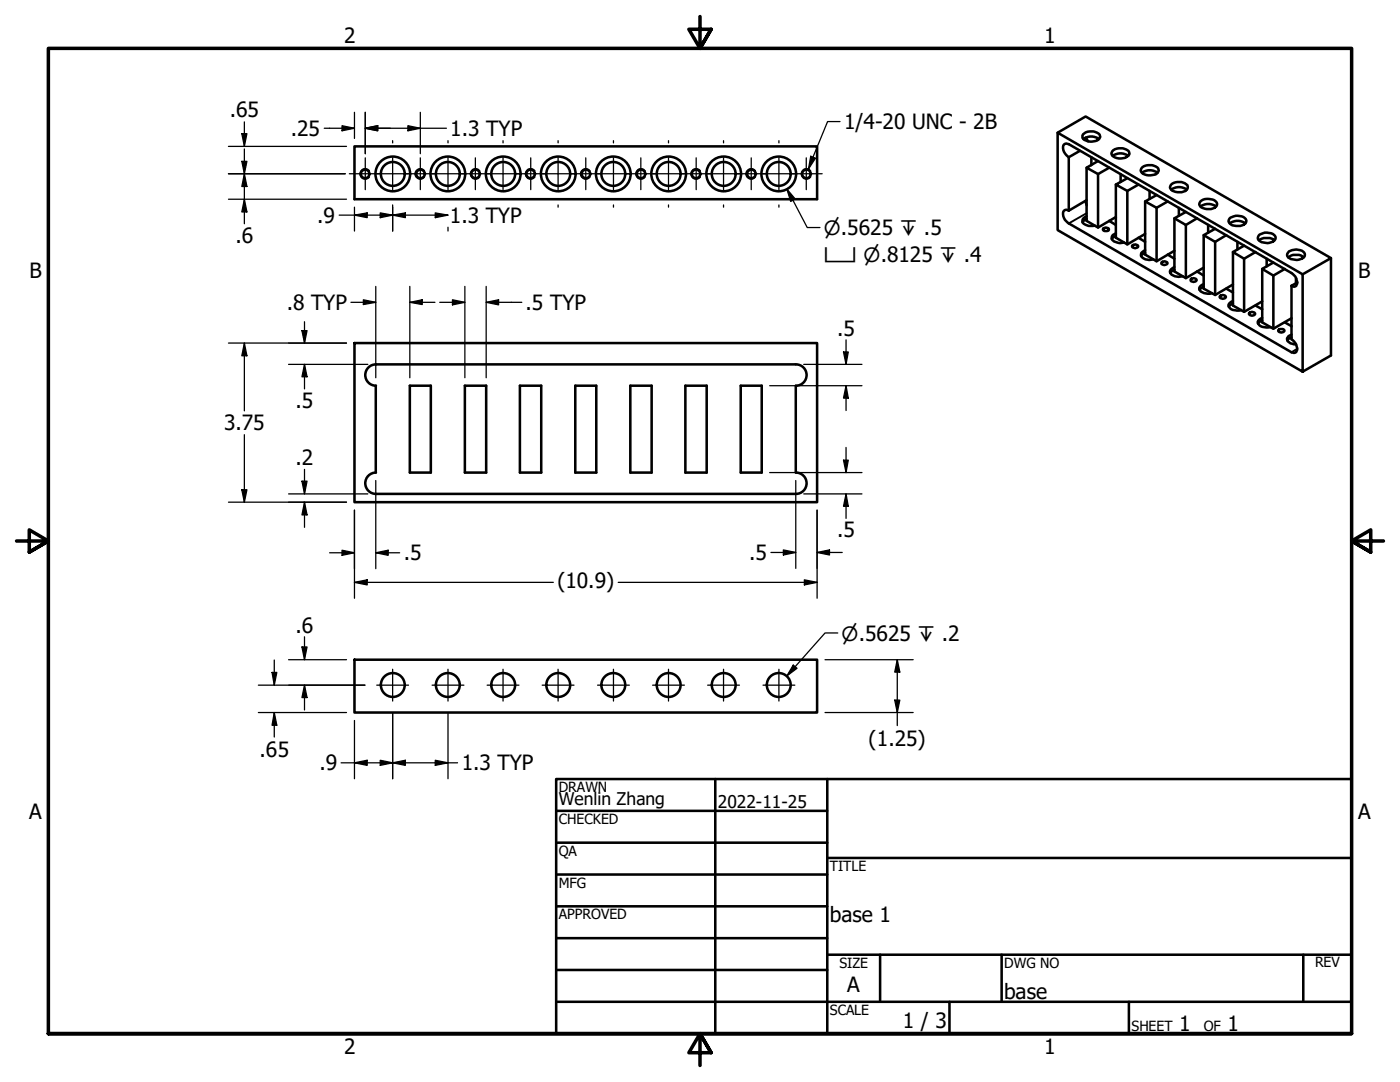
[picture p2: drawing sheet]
<svg xmlns="http://www.w3.org/2000/svg" width="279mm" height="216mm" viewBox="0 0 279 216" stroke-linecap="round" stroke-linejoin="round" font-family="sans-serif">
<!-- layer: Visible (ANSI) -->
<g fill="none" stroke="#000" stroke-width=".51">
<path d="M70.7 29.2h92.4v10.6h-92.4zM211.1 26.5l5.6-3.3 48.9 28.3-5.6 3.2M213.3 31.4a2.05 2.05 0 0 1-1-2.6 .79 .79 0 0 1 1 0l44.4 25.7a2.05 2.05 0 0 1 1 2.5 .69 .69 0 0 1-1 0M213.3 31.4v10.6M215.5 30.1l-2.2 1.3M216.2 26.8a2.56 2.56 0 0 1 3.3 .1 1 1 0 0 1-1.2 1.3l-.7 .1-.8-.2a.79 .79 0 0 1-.7-.5 .79 .79 0 0 1 .1-.8zM216.2 27.7a2.6 2.6 0 0 1 3.1 0M216.7 27.4l.5 .8M216.9 33.5v10.6l2.2 1.3 3.6-2.1M216.9 39.9l-3.6 2.1M217.8 31.4v1.6M219.1 32.1l-2.2 1.4 2.2 1.2"/>
<path d="M219.1 34.7v10.7M221.4 33.5l-2.3 1.2M222 30.2a2.56 2.56 0 0 1 3.3 0 .93 .93 0 0 1-.8 1.3 2.38 2.38 0 0 1-2.6-.6l-.1-.3zM222.1 31.1a2.6 2.6 0 0 1 3.1 0M222.7 36.8v10.6l2.3 1.4 3.5-2.1M223.6 34.7v1.6M225 35.6l-2.3 1.2 2.3 1.3M225 38.1v10.7M227.2 36.8l-2.2 1.3M227.8 33.5a2.56 2.56 0 0 1 3.3 .1 1 1 0 0 1-1.1 1.3 1.94 1.94 0 0 1-2.4-.9zM227.9 34.5a2.6 2.6 0 0 1 3.1 0M229.4 38.1v1.6"/>
<path d="M230.8 38.9l-2.3 1.3 2.3 1.3M233.7 36.9a2.56 2.56 0 0 1 3.3 .1 .93 .93 0 0 1-.8 1.2 2.38 2.38 0 0 1-2.6-.6zM233.7 37.8a2.6 2.6 0 0 1 3.2 0M213.3 42a.71 .71 0 0 0-.9 0 .71 .71 0 0 0-.2 .8l.3 1.1 .8 .7 44.4 25.7a.79 .79 0 0 0 1.1-.2 .79 .79 0 0 0 0-1l-.3-.6-.8-.8v-10.7M216.7 40.1l.2 .9M216.9 43.7l-.9 .6M216.9 43.2a.89 .89 0 0 0-.9 .9 .89 .89 0 0 0 .9 .9l.4 .1 1.2-.1M220.3 45.5l.4-.1a.47 .47 0 0 1 .6 .4 .73 .73 0 0 1-1.2 0zM221.4 44.1l1.3 .8M222.7 47.1l-.8 .6M222.7 46.5a.86 .86 0 0 0-.8 .6 .86 .86 0 0 0 .2 .9l.7 .3a2.05 2.05 0 0 0 1.5 .1M225.9 49l.7-.2 .5 .2v.1a.64 .64 0 0 1-.6 .4 .64 .64 0 0 1-.6-.5z"/>
<path d="M227.2 47.4l1.3 .9M228.5 50.5l-.8 .6M228.5 49.9l-.3 .2a.78 .78 0 0 0-.5 .7 .78 .78 0 0 0 .5 .8l1.2 .3 .8-.1M228.5 40.2v10.6l2.3 1.3 3.6-2.1M230.8 41.5v10.6M231.8 52.4l.5-.3 .5 .2 .2 .2a.64 .64 0 0 1-.7 .4 .64 .64 0 0 1-.5-.5zM233 40.2l-2.2 1.3M233 50.8l1.4 .8M234.4 53.8l-.5 .3-.3 .4M234.4 53.3l-.3 .2a.75 .75 0 0 0-.6 .7 .75 .75 0 0 0 .6 .7l1.1 .3 .8-.1M234.4 43.6v10.6l2.3 1.3 3.5-2.1M235.3 41.5v1.6"/>
<path d="M236.7 42.3l-2.3 1.3 2.3 1.3M236.7 44.9v10.6M237.7 55.6l.5-.1 .6 .3a.58 .58 0 0 1-.6 .5 .58 .58 0 0 1-.6-.5zM238.9 43.6l-2.2 1.3M238.9 54.2l1.3 .8M239.6 41.2a2.6 2.6 0 0 1 3.1 0M239.7 40.1a2.38 2.38 0 0 1 3.2 .5 1.25 1.25 0 0 1-1.6 1.1h-.8a1.05 1.05 0 0 1-1.1-1.2zM240.2 57.2l-.5 .3-.3 .3M240.2 56.7l-.3 .1a.75 .75 0 0 0-.6 .8 .75 .75 0 0 0 .6 .7l1.1 .3 .9-.1M240.2 46.9v10.7l2.3 1.3 3.6-2.1M241.1 44.9v1.5M242.5 45.7l-2.3 1.2 2.3 1.4"/>
<path d="M242.5 48.3v10.6M243.5 59.1a.63 .63 0 0 1 .6-.2 .63 .63 0 0 1 .5 .5l-.6 .2-.4-.1-.2-.3zM244.7 46.9l-2.2 1.4M244.7 57.6l1.4 .8M245.4 44.6a2.6 2.6 0 0 1 3.1 0M245.6 43.4a2.38 2.38 0 0 1 3.1 .5 1.25 1.25 0 0 1-1.6 1.2h-.4a1.23 1.23 0 0 1-1.5-1.2zM246.1 50.3v10.7l2.2 1.2 3.6-2.1M247 48.3v1.5M248.3 49l-2.2 1.3 2.2 1.3M248.3 51.6v10.6M250.6 50.3l-2.3 1.3M251.3 47.9a2.8 2.8 0 0 1 3 0"/>
<path d="M251.4 46.8a2.58 2.58 0 0 1 3 .3 .85 .85 0 0 1-.7 1.2 2.52 2.52 0 0 1-2.6-.5 .86 .86 0 0 1 .3-1zM251.9 53.7v10.6l2.2 1.3 3.6-2.1M252.8 51.6v1.5M254.1 52.4l-2.2 1.3 2.2 1.3M254.1 55v10.6M256.4 53.7l-2.3 1.3M257.1 51.4a2.51 2.51 0 0 1 3.1 0M257.2 50.2a2.58 2.58 0 0 1 3.1 .2 .83 .83 0 0 1-.7 1.3 2.52 2.52 0 0 1-2.7-.6 .86 .86 0 0 1 .3-.9zM258.6 55.5v1M258.9 56.4l-1.2 .6M265.6 51.5v19.4l-5.6 3.3-48.9-28.3v-19.4l48.9 28.2v19.5M70.7 68.5h92.4v31.7h-92.4z"/>
<path d="M75 77v17.3M75 72.7h83.8M75 72.7a2.13 2.13 0 0 0-2.1 2.1 2.13 2.13 0 0 0 2.1 2.2M81.8 77h4.2v17.3h-4.2zM92.8 77h4.2v17.3h-4.2zM103.8 77h4.2v17.3h-4.2zM114.8 77h4.2v17.3h-4.2zM125.8 77h4.2v17.3h-4.2zM136.8 77h4.2v17.3h-4.2zM147.8 77h4.2v17.3h-4.2zM158.8 77v17.3M158.8 72.7a2.13 2.13 0 0 1 2.2 2.1 2.13 2.13 0 0 1-2.2 2.2"/>
<path d="M246.1 60.6l-.5 .2-.4 .4M246.1 60.1l-.4 .1a.79 .79 0 0 0-.5 .8 .79 .79 0 0 0 .5 .7l1.2 .3 .8-.2M249.4 62.4l.5-.2 .5 .3a.58 .58 0 0 1-.5 .5 .58 .58 0 0 1-.6-.5zM250.6 61l1.3 .7M251.9 63.9l-.5 .3-.3 .4M251.9 63.4l-.3 .2a.79 .79 0 0 0-.6 .7 .79 .79 0 0 0 .6 .8l1.1 .2h.9M255.3 65.7h.7l.3 .1a.58 .58 0 0 1-.6 .6 .58 .58 0 0 1-.6-.6zM256.4 64.3l1.3 .8M257.7 67.3l-.5 .3-.3 .3M257.7 66.8a.86 .86 0 0 0-.9 .8 .86 .86 0 0 0 .8 .9l1 .2M75 98.6h83.8M75 94.3a2.13 2.13 0 0 0-2.1 2.1 2.13 2.13 0 0 0 2.1 2.2"/>
<path d="M158.8 94.3a2.13 2.13 0 0 1 2.2 2.1 2.13 2.13 0 0 1-2.2 2.2M70.7 131.6h92.4v10.6h-92.4z"/>
<circle cx="72.9" cy="34.7" r=".86"/>
<circle cx="78.4" cy="34.7" r="3.5"/>
<circle cx="78.4" cy="34.7" r="2.38"/>
<circle cx="83.9" cy="34.7" r=".86"/>
<circle cx="89.4" cy="34.7" r="3.5"/>
<circle cx="89.4" cy="34.7" r="2.38"/>
<circle cx="94.9" cy="34.7" r=".86"/>
<circle cx="100.4" cy="34.7" r="3.5"/>
<circle cx="100.4" cy="34.7" r="2.38"/>
<circle cx="105.9" cy="34.7" r=".86"/>
<circle cx="111.4" cy="34.7" r="3.5"/>
<circle cx="111.4" cy="34.7" r="2.38"/>
<circle cx="116.9" cy="34.7" r=".86"/>
<circle cx="122.4" cy="34.7" r="3.5"/>
<circle cx="122.4" cy="34.7" r="2.38"/>
<circle cx="127.9" cy="34.7" r=".86"/>
<circle cx="133.4" cy="34.7" r="3.5"/>
<circle cx="133.4" cy="34.7" r="2.38"/>
<circle cx="138.9" cy="34.7" r=".86"/>
<circle cx="144.4" cy="34.7" r="3.5"/>
<circle cx="144.4" cy="34.7" r="2.38"/>
<circle cx="150" cy="34.7" r=".86"/>
<circle cx="155.4" cy="34.7" r="3.5"/>
<circle cx="155.4" cy="34.7" r="2.38"/>
<circle cx="160.9" cy="34.7" r=".86"/>
<circle cx="78.4" cy="136.7" r="2.38"/>
<circle cx="89.4" cy="136.7" r="2.38"/>
<circle cx="100.4" cy="136.7" r="2.38"/>
<circle cx="111.4" cy="136.7" r="2.38"/>
<circle cx="122.4" cy="136.7" r="2.38"/>
<circle cx="133.4" cy="136.7" r="2.38"/>
<circle cx="144.4" cy="136.7" r="2.38"/>
<circle cx="155.4" cy="136.7" r="2.38"/>
</g>
<!-- layer: Hidden Narrow (ANSI) -->
<path d="M73.7 34.1a1.05 1.05 0 0 0-1.5-.2 1.05 1.05 0 0 0 0 1.6 1.05 1.05 0 0 0 1.5-.2M84.7 34.1a1.05 1.05 0 0 0-1.5-.2 1.05 1.05 0 0 0 0 1.6 1.05 1.05 0 0 0 1.5-.2M95.8 34.1a1.05 1.05 0 0 0-1.6-.2 1.05 1.05 0 0 0 0 1.6 1.05 1.05 0 0 0 1.6-.2M106.7 34.1a1.05 1.05 0 0 0-1.5-.2 1.05 1.05 0 0 0 0 1.6 1.05 1.05 0 0 0 1.5-.2M117.7 34.1a1.05 1.05 0 0 0-1.5-.2 1.05 1.05 0 0 0 0 1.6 1.05 1.05 0 0 0 1.5-.2M128.8 34.1a1.05 1.05 0 0 0-1.6-.2 1.05 1.05 0 0 0 0 1.6 1.05 1.05 0 0 0 1.6-.2M139.8 34.1a1.05 1.05 0 0 0-1.6-.2 1.05 1.05 0 0 0 0 1.6 1.05 1.05 0 0 0 1.6-.2M150.7 34.1a1.05 1.05 0 0 0-1.5-.2 1.05 1.05 0 0 0 0 1.6 1.05 1.05 0 0 0 1.5-.2M161.8 34.1a1.05 1.05 0 0 0-1.6-.2 1.05 1.05 0 0 0 0 1.6 1.05 1.05 0 0 0 1.6-.2" fill="none" stroke="#000" stroke-width=".25"/>
<!-- layer: Visible Narrow (ANSI) -->
<path d="M216.9 42.5l-3.6 2.1M258.9 69.6l-1.2 .7" fill="none" stroke="#000" stroke-width=".38"/>
<!-- layer: Border (ANSI) -->
<path d="M139.7 3.3v6.4l-2.2-3.9h4.4l-2.2 3.9 2.2-3.9M3.3 107.9h6.4l-3.9-2.2v4.5l3.9-2.3-3.9 2.3M276.1 107.9h-6.4l3.9-2.2v4.5l-3.9-2.3 3.9 2.3M9.7 206.2v-196.5h260v196.5h-260h260M141.9 210.1l-2.2-3.9 2.2 3.9h-4.4l2.2-3.9v6.4" fill="none" stroke="#000" stroke-width=".7"/>
<!-- layer: Title (ANSI) -->
<g fill="none" stroke="#000" stroke-width=".51">
<path d="M111 155.4h158.7v50.8h-158.7zM142.7 155.4v50.8M165.1 155.4v50.8M111 161.8h54.1M111 168.1h54.1M111 174.5h54.1M165.1 171.2h104.6M111 180.8h54.1M111 187.2h54.1M111 193.5h54.1M111 199.9h158.7M165.1 190.5h104.6"/>
<path d="M175.6 190.5v9.4M189.5 199.9v6.3M199.9 190.5v9.4M225.3 199.9v6.3M260.1 190.5v9.4"/>
</g>
<!-- layer: Center Mark (ANSI) -->
<g fill="none" stroke="#000" stroke-width=".25">
<path d="M69.7 34.7h6.4M71.8 34.7h.4M72.9 31.5v6.3M75.2 34.7h6.3M78.4 28.1v.4M78.4 31.5v6.3M80.7 34.7h6.4M82.8 34.7h.4M83.9 31.5v6.3M84.6 34.7h.4M86.2 34.7h6.4M89.4 28.1v.4"/>
<path d="M89.4 31.5v6.3M91.7 34.7h6.3M93.8 34.7h.4M94.9 31.5v6.3M95.6 34.7h.4M97.2 34.7h6.4M100.4 28.1v.4M100.4 31.5v6.3M102.7 34.7h6.4M104.8 34.7h.4M105.9 31.5v6.3M106.6 34.7h.4"/>
<path d="M108.2 34.7h6.4M111.4 28.1v.4M111.4 31.5v6.3M113.7 34.7h6.4M115.8 34.7h.5M116.9 31.5v6.3M117.6 34.7h.4M119.3 34.7h6.3M122.4 28.1v.4M122.4 31.5v6.3M124.7 34.7h6.4M126.8 34.7h.5"/>
<path d="M127.9 31.5v6.3M128.6 34.7h.4M130.2 34.7h6.4M133.4 28.1v.4M133.4 31.5v6.3M135.8 34.7h6.3M137.8 34.7h.4M138.9 31.5v6.3M139.6 34.7h.4M141.2 34.7h6.4M144.4 28.1v.4M144.4 31.5v6.3"/>
<path d="M146.7 34.7h6.4M148.8 34.7h.5M149.9 31.5v6.3M150.6 34.7h.5M152.3 34.7h6.3M155.4 28.1v.4M155.4 31.5v6.3M157.7 34.7h6.4M160.9 31.5v6.3M161.6 34.7h.5M78.4 40.9v.4M111.4 40.9v.4"/>
<path d="M122.4 40.9v.4M133.4 40.9v.4M144.4 40.9v.4M155.4 40.9v.4M75.2 136.7h6.3M78.4 133.5v6.4M86.2 136.7h6.4M89.4 133.5v6.4M97.2 136.7h6.4M100.4 133.5v6.4M108.2 136.7h6.4M111.4 133.5v6.4"/>
<path d="M119.3 136.7h6.3M122.4 133.5v6.4M130.2 136.7h6.4M133.4 133.5v6.4M141.2 136.7h6.4M144.4 133.5v6.4M152.3 136.7h6.3M155.4 133.5v6.4"/>
</g>
<!-- layer: Dimension (ANSI) -->
<g fill="none" stroke="#000" stroke-width=".25">
<path d="M45.6 29.2h23.6M45.6 34.7h23.3M45.6 39.8h23.6M48.3 26.7h1l-.5 2.5zM48.3 32.2h1l-.5 2.5zM48.8 34.7l.5 2.5h-1zM48.8 39.8l.5 2.5h-1zM48.8 24.3v4.9M48.8 29.7v10M48.8 39.8v4.8M64.7 25.6h6M68.3 25.1l2.4 .5-2.4 .5z"/>
<path d="M70.7 22.4v5.2M72.9 25.6l2.5-.5v1zM72.9 25.6h16.2M72.9 22.4v8.3M81.4 25.1l2.5 .5-2.5 .5zM83.9 22.4v8.3M67.7 42.9h21.7M70.7 42.9l2.6-.4v.9zM70.7 41.3v4.8M72.5 59.8l2.5 .5-2.5 .5zM75 57.2v18.2M75.9 42.5l2.5 .4-2.5 .5z"/>
<path d="M78.4 42.9l2.5-.4v.9zM78.4 41.3v4.8M81.8 57.2v18.2M86.9 42.5l2.5 .4-2.5 .5zM89.4 45.3v.8M90.3 59.8l2.5 .5-2.5 .5zM92.8 57.2v18.2M97 57.2v18.2M45.6 68.5h23.6M48.8 68.5l.5 2.5h-1zM48.8 68.5v13.5M57.6 72.7h15.8"/>
<path d="M60.3 66h1l-.5 2.5zM60.8 72.7l.5 2.5h-1zM60.8 64.2v4.3M60.8 72.7v4.9M70 60.3h5M81.8 60.3l2.5-.5v1zM81.8 60.3h5M87.8 60.3h5M97 60.3l2.5-.5v1zM97 60.3h7.1M153.6 77h18.4M160.4 72.7h11.6"/>
<path d="M168.3 70.2h1l-.5 2.5zM168.8 77l.5 2.4h-1zM168.8 67.8v4.9M168.8 77v4.9M48.3 97.7h1l-.5 2.5zM48.8 86.7v13.5M57.6 98.6h15.8M60.3 96h1l-.5 2.6zM60.8 93.7v4.9M75 95.9v17.6M153.6 94.3h18.4M158.8 95.9v17.5"/>
<path d="M160.4 98.6h11.6M168.3 91.8h1l-.5 2.5zM168.8 98.6l.5 2.4h-1zM168.8 89.3v5M168.8 98.6v4.8M45.6 100.2h23.6M60.8 100.2l.5 2.5h-1zM60.8 100.2v5M65.8 110.3h4.9M68.3 109.8l2.4 .5-2.4 .5zM70.7 116.2l2.6-.5v1zM70.7 116.2h39.7"/>
<path d="M70.7 101.8v17.6M75 110.3l2.5-.5v1zM75 110.3h4.8M123.4 116.2h39.7M153.9 110.2h4.9M156.3 109.7l2.5 .5-2.5 .5zM160.5 115.7l2.6 .5-2.6 .5zM163.1 110.2l2.4-.5v1zM163.1 101.8v17.6M163.1 110.2h5M51.6 136.7h21.2M54.3 134.2h.9l-.5 2.5z"/>
<path d="M54.7 131.7v5M57.6 131.6h11.6M60.3 129.1h1l-.5 2.5zM60.8 136.7l.5 2.5h-1zM60.8 127.1v4.5M60.8 136.7v5M164.7 131.6h17.5M178.6 139.7h1l-.5 2.5zM179.1 131.6l.5 2.5h-1zM179.1 131.6v13.2M51.6 142.2h17.6M54.7 142.2l.5 2.5h-.9z"/>
<path d="M54.7 142.2v4.9M68.1 152.2h23.2M70.7 152.2l2.6-.5v1zM70.7 143.8v11.6M75.9 151.7l2.5 .5-2.5 .5zM78.4 152.2l2.5-.5v1zM78.4 142.2v13.2M86.9 151.7l2.5 .5-2.5 .5zM89.4 142.2v13.2M164.7 142.2h17.5"/>
</g>
<g fill="#000">
<path d="M48.3 26.7h1l-.5 2.5z" fill-rule="evenodd"/>
<path d="M48.3 32.2h1l-.5 2.5z" fill-rule="evenodd"/>
<path d="M48.8 34.7l.5 2.5h-1z" fill-rule="evenodd"/>
<path d="M68.3 25.1l2.4 .5-2.4 .5z" fill-rule="evenodd"/>
<path d="M72.9 25.6l2.5-.5v1z" fill-rule="evenodd"/>
<path d="M72.9 25.6l2.5-.5v1z" fill-rule="evenodd"/>
<path d="M81.4 25.1l2.5 .5-2.5 .5z" fill-rule="evenodd"/>
<path d="M48.8 39.8l.5 2.5h-1z" fill-rule="evenodd"/>
<path d="M70.7 42.9l2.6-.4v.9z" fill-rule="evenodd"/>
<path d="M75.9 42.5l2.5 .4-2.5 .5z" fill-rule="evenodd"/>
<path d="M78.4 42.9l2.5-.4v.9z" fill-rule="evenodd"/>
<path d="M81.8 60.3l2.5-.5v1z" fill-rule="evenodd"/>
<path d="M86.9 42.5l2.5 .4-2.5 .5z" fill-rule="evenodd"/>
<path d="M97 60.3l2.5-.5v1z" fill-rule="evenodd"/>
<path d="M48.8 68.5l.5 2.5h-1z" fill-rule="evenodd"/>
<path d="M60.3 66h1l-.5 2.5z" fill-rule="evenodd"/>
<path d="M60.8 72.7l.5 2.5h-1z" fill-rule="evenodd"/>
<path d="M72.5 59.8l2.5 .5-2.5 .5z" fill-rule="evenodd"/>
<path d="M90.3 59.8l2.5 .5-2.5 .5z" fill-rule="evenodd"/>
<path d="M168.3 70.2h1l-.5 2.5z" fill-rule="evenodd"/>
<path d="M168.8 77l.5 2.4h-1z" fill-rule="evenodd"/>
<path d="M48.3 97.7h1l-.5 2.5z" fill-rule="evenodd"/>
<path d="M60.3 96h1l-.5 2.6z" fill-rule="evenodd"/>
<path d="M168.3 91.8h1l-.5 2.5z" fill-rule="evenodd"/>
<path d="M60.8 100.2l.5 2.5h-1z" fill-rule="evenodd"/>
<path d="M68.3 109.8l2.4 .5-2.4 .5z" fill-rule="evenodd"/>
<path d="M70.7 116.2l2.6-.5v1z" fill-rule="evenodd"/>
<path d="M75 110.3l2.5-.5v1z" fill-rule="evenodd"/>
<path d="M156.3 109.7l2.5 .5-2.5 .5z" fill-rule="evenodd"/>
<path d="M160.5 115.7l2.6 .5-2.6 .5z" fill-rule="evenodd"/>
<path d="M163.1 110.2l2.4-.5v1z" fill-rule="evenodd"/>
<path d="M168.8 98.6l.5 2.4h-1z" fill-rule="evenodd"/>
<path d="M54.3 134.2h.9l-.5 2.5z" fill-rule="evenodd"/>
<path d="M60.3 129.1h1l-.5 2.5z" fill-rule="evenodd"/>
<path d="M60.8 136.7l.5 2.5h-1z" fill-rule="evenodd"/>
<path d="M178.6 139.7h1l-.5 2.5z" fill-rule="evenodd"/>
<path d="M179.1 131.6l.5 2.5h-1z" fill-rule="evenodd"/>
<path d="M54.7 142.2l.5 2.5h-.9z" fill-rule="evenodd"/>
<path d="M70.7 152.2l2.6-.5v1z" fill-rule="evenodd"/>
<path d="M75.9 151.7l2.5 .5-2.5 .5z" fill-rule="evenodd"/>
<path d="M78.4 152.2l2.5-.5v1z" fill-rule="evenodd"/>
<path d="M86.9 151.7l2.5 .5-2.5 .5z" fill-rule="evenodd"/>
</g>
<!-- layer: Symbol (ANSI) -->
<path d="M157 37.7l1.7 2-.9 .5zM157 37.7l4.1 7.7h2.5M161.8 31.2l1 .4-1.4 2.1zM167.6 24.3h-2.4l-3.8 9.4M158.3 132.7l.8 .6-2.1 1.6zM167.2 126.3h-2.5l-7.7 8.6" fill="none" stroke="#000" stroke-width=".25"/>
<g fill="#000">
<path d="M157 37.7l1.7 2-.9 .5z" fill-rule="evenodd"/>
<path d="M161.8 31.2l1 .4-1.4 2.1z" fill-rule="evenodd"/>
<path d="M158.3 132.7l.8 .6-2.1 1.6z" fill-rule="evenodd"/>
</g>
<g font-size="4.2">
<text x="68.7" y="8.6">2</text>
<text x="208.4" y="8.6">1</text>
<text x="45.8" y="23.4">.65</text>
<text x="58" y="27.1">.25</text>
<text x="89.9" y="27.1">1.3 TYP</text>
<text x="168.5" y="25.8">1/4-20 UNC - 2B</text>
<text x="63.3" y="44.5">.9</text>
<text x="89.8" y="44.4">1.3 TYP</text>
<text x="47" y="48.6">.6</text>
<text x="5.9" y="55.5">B</text>
<text x="271.1" y="55.5">B</text>
<text x="57.2" y="61.8">.8 TYP</text>
<text x="104.9" y="61.8">.5 TYP</text>
<text x="167.1" y="67">.5</text>
<text x="59" y="81.4">.5</text>
<text x="44.7" y="85.9">3.75</text>
<text x="59" y="92.8">.2</text>
<text x="167.1" y="107.3">.5</text>
<text x="80.6" y="111.8">.5</text>
<text x="149.5" y="111.7">.5</text>
<text x="111.3" y="117.4">(10.9)</text>
<text x="59" y="126.2">.6</text>
<text x="173.4" y="148.8">(1.25)</text>
<text x="51.8" y="151">.65</text>
<text x="63.8" y="153.7">.9</text>
<text x="92.1" y="153.7">1.3 TYP</text>
<text x="5.8" y="163.4">A</text>
<text x="271" y="163.4">A</text>
<text x="165.6" y="184">base 1</text>
<text x="169.1" y="198">A</text>
<text x="200.4" y="199.3">base</text>
<text x="180.1" y="205.1">1 / 3</text>
<text x="235.3" y="205.7">1</text>
<text x="245" y="205.7">1</text>
<text x="68.7" y="210.3">2</text>
<text x="208.4" y="210.3">1</text>
</g>
<g font-size="3.9">
<text x="164.4" y="46.9">⌀.5625 ↧ .5</text>
<text x="164.4" y="52.3">⌴ ⌀.8125 ↧ .4</text>
<text x="168" y="127.8">⌀.5625 ↧ .2</text>
</g>
<g font-size="3.5">
<text x="111.5" y="160.6">Wenlin Zhang</text>
<text x="143.3" y="161.2">2022-11-25</text>
</g>
<g font-size="2.8">
<text x="111.5" y="158">DRAWN</text>
<text x="111.5" y="164.4">CHECKED</text>
<text x="111.5" y="170.8">QA</text>
<text x="165.6" y="173.7">TITLE</text>
<text x="111.5" y="177.1">MFG</text>
<text x="111.5" y="183.5">APPROVED</text>
<text x="167.5" y="193.1">SIZE</text>
<text x="200.4" y="193.1">DWG NO</text>
<text x="262.4" y="193">REV</text>
<text x="165.6" y="202.5">SCALE</text>
<text x="225.8" y="205.7">SHEET</text>
<text x="240.2" y="205.7">OF</text>
</g>
</svg>
